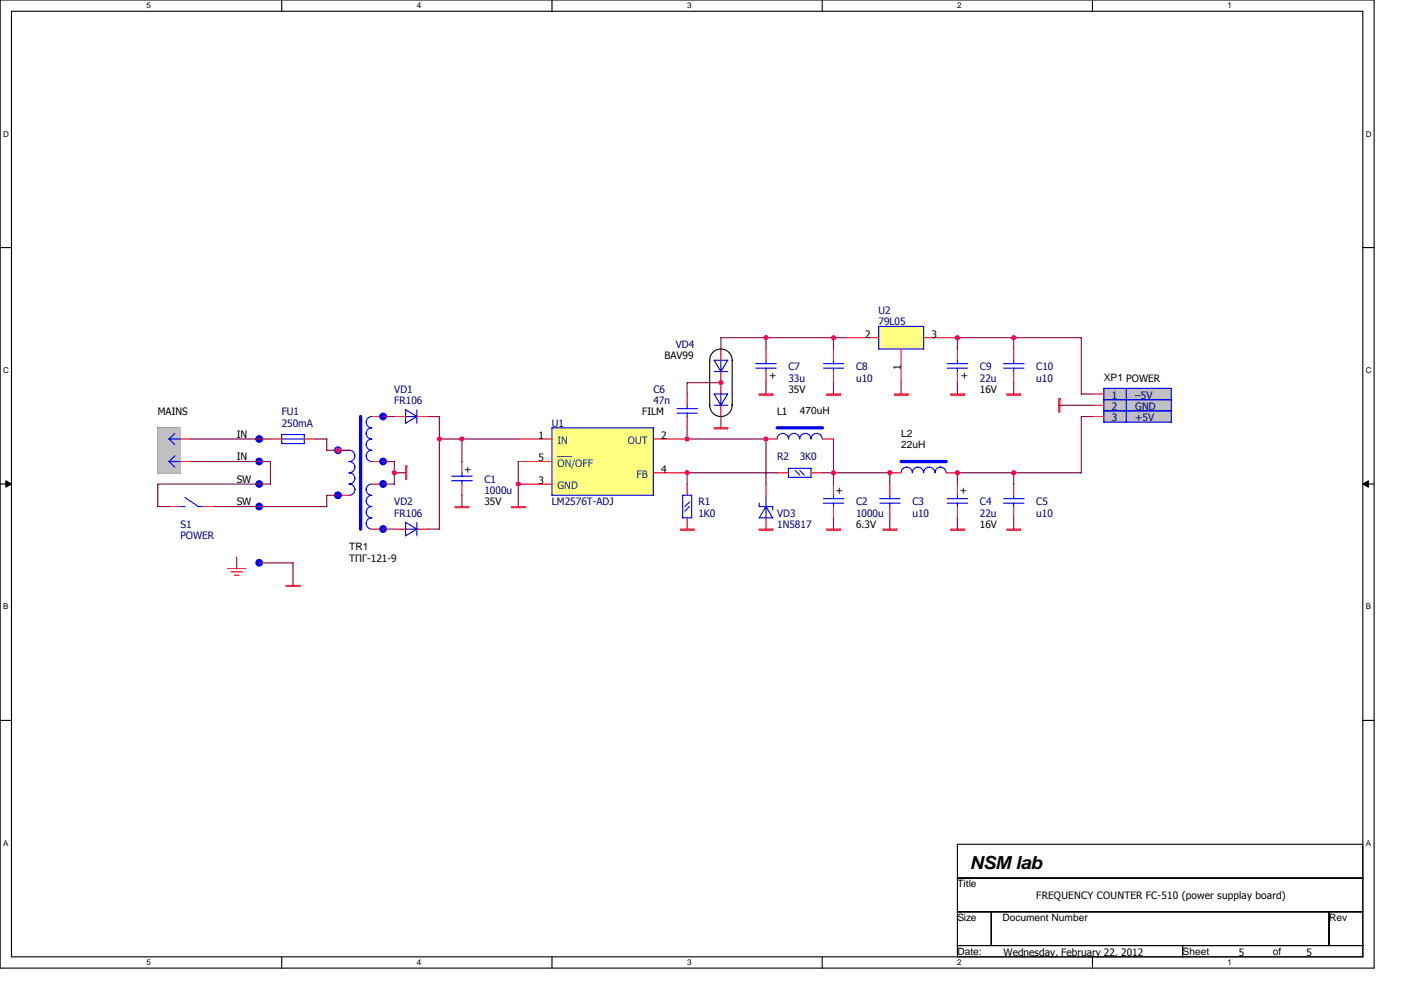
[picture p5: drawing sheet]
<svg xmlns="http://www.w3.org/2000/svg" width="297mm" height="210mm" viewBox="0 0 297 210" stroke-linecap="round" stroke-linejoin="round" font-family="sans-serif">
<path d="M0 0h291.3v205.3h-291.3zM2.4 2.4h286.5v200.5h-286.5z" fill="none" stroke="#000" stroke-width=".23"/>
<g fill="#fff">
<path d="M31.1 .3h.9v1.8h-.9z"/>
<path d="M31.1 203.2h.9v1.9h-.9z"/>
</g>
<path d="M59.7 0v2.4M59.7 202.9v2.4" fill="none" stroke="#000" stroke-width=".23"/>
<g fill="#fff">
<path d="M88.4 .3h.9v1.8h-.9z"/>
<path d="M88.4 203.2h.9v1.9h-.9z"/>
</g>
<path d="M117 0v2.4M117 202.9v2.4" fill="none" stroke="#000" stroke-width=".23"/>
<g fill="#fff">
<path d="M145.7 .3h.9v1.8h-.9z"/>
<path d="M145.7 203.2h.9v1.9h-.9z"/>
</g>
<path d="M174.3 0v2.4M174.3 202.9v2.4" fill="none" stroke="#000" stroke-width=".23"/>
<g fill="#fff">
<path d="M203 .3h.9v1.8h-.9z"/>
<path d="M203 203.2h.9v1.9h-.9z"/>
</g>
<path d="M231.6 0v2.4M231.6 202.9v2.4" fill="none" stroke="#000" stroke-width=".23"/>
<g fill="#fff">
<path d="M260.3 .3h.9v1.8h-.9z"/>
<path d="M260.3 203.2h.9v1.9h-.9z"/>
<path d="M.7 27.5h1.2v1.8h-1.2z"/>
<path d="M289.6 27.5h1.2v1.8h-1.2z"/>
<path d="M.7 77.6h1.2v1.9h-1.2z"/>
<path d="M289.6 77.6h1.2v1.9h-1.2z"/>
</g>
<path d="M0 52.5h2.4M288.9 52.5h2.4" fill="none" stroke="#000" stroke-width=".23"/>
<g fill="#fff">
<path d="M.7 127.7h1.1v1.9h-1.1z"/>
<path d="M289.6 127.7h1.1v1.9h-1.1z"/>
</g>
<path d="M0 102.7h2.4M288.9 102.7h2.4" fill="none" stroke="#000" stroke-width=".23"/>
<path d="M1.2 102l1.2 .7-1.2 .6zM288.9 102.7l1.2-.7v1.3z" fill="#000" stroke="#000" stroke-width=".21"/>
<g fill="#fff">
<path d="M.6 177.9h1.2v1.8h-1.2z"/>
<path d="M289.5 177.9h1.2v1.8h-1.2z"/>
</g>
<g fill="none" stroke="#000" stroke-width=".23">
<path d="M150.5 76.4a2.38 2.38 0 0 1 2.4-2.4 2.38 2.38 0 0 1 2.3 2.4M150.5 76.4v9.6M155.2 76.4v9.6M33.5 90.7h4.7v9.6h-4.7zM150.5 85.9a2.38 2.38 0 0 0 2.4 2.4 2.38 2.38 0 0 0 2.3-2.4M0 152.8h2.4M288.9 152.8h2.4M203 179.1h85.9v23.8h-85.9zM203 186.2h85.9M203 193.4h85.9M210.2 193.4v7.2M281.8 193.4v7.2"/>
<path d="M203 200.6h85.9M250.7 200.6v2.3"/>
</g>
<g fill="#c0c0c0" stroke="#c0c0c0" stroke-width=".23">
<path d="M234 82.4v7.1h14.3v-7.1z" fill-rule="evenodd"/>
<path d="M33.5 90.7v9.6h4.7v-9.6z" fill-rule="evenodd"/>
</g>
<g fill="#ffff80" stroke="#ffff80" stroke-width=".23">
<path d="M117 90.7v14.4h21.5v-14.4z" fill-rule="evenodd"/>
<path d="M186.3 69.2v4.8h9.5v-4.8z" fill-rule="evenodd"/>
</g>
<g fill="#f00" stroke="#f00" stroke-width=".23">
<path d="M201.6 112.2v.3h2.8v-.3z" fill-rule="evenodd"/>
<path d="M108.4 107.4v.3h2.9v-.3z" fill-rule="evenodd"/>
<path d="M213.5 112.2v.3h2.9v-.3z" fill-rule="evenodd"/>
<path d="M187.2 112.2v.3h2.9v-.3z" fill-rule="evenodd"/>
<path d="M224.5 84.5v2.9h.2v-2.9z" fill-rule="evenodd"/>
<path d="M175.3 112.2v.3h2.9v-.3z" fill-rule="evenodd"/>
<path d="M86 98.8v2.9h.2v-2.9z" fill-rule="evenodd"/>
<path d="M96.5 107.4v.3h2.9v-.3z" fill-rule="evenodd"/>
<path d="M60.7 124.2v.2h2.9v-.2z" fill-rule="evenodd"/>
<path d="M161 83.6v.2h2.8v-.2z" fill-rule="evenodd"/>
<path d="M213.5 83.6v.2h2.9v-.2z" fill-rule="evenodd"/>
<path d="M175.3 83.6v.2h2.9v-.2z" fill-rule="evenodd"/>
<path d="M189.6 83.6v.2h2.9v-.2z" fill-rule="evenodd"/>
<path d="M201.6 83.6v.2h2.8v-.2z" fill-rule="evenodd"/>
<path d="M161 112.2v.3h2.8v-.3z" fill-rule="evenodd"/>
<path d="M144.2 112.2v.3h2.9v-.3z" fill-rule="evenodd"/>
<path d="M151.4 90.7v.3h2.9v-.3z" fill-rule="evenodd"/>
</g>
<g fill="none" stroke="#f00" stroke-width=".23">
<path d="M152.8 74v2.4M152.8 78.8v4.8M162.4 74v2.4M162.4 78.8v2.4M176.7 74v2.4M176.7 78.8v2.4M179.1 71.6h7.2M191 74v7.2M195.8 71.6h7.2M203 74v2.4M203 78.8v2.4M214.9 74v2.4"/>
<path d="M214.9 78.8v2.4M38.2 97.9h2.4M38.2 93.1h2.4M57.3 93.1h2.4M64.5 93.1h2.4M71.7 95.5h2.4M78.8 88.3h2.4M78.8 97.9h2.4M83.6 88.3h2.4M88.4 88.3h2.4M97.9 97.9v2.4M109.9 97.9h7.1"/>
<path d="M109.9 93.1h7.1M138.5 93.1h7.2M145.7 83.6v2.4M145.7 88.3v2.4M152.8 86v2.3M162.4 93.1h2.4M174.3 93.1h2.4M231.6 88.3h2.4M231.6 83.6h2.4M231.6 86h2.4M35.9 107.4h2.3M43 107.4h2.4"/>
<path d="M71.7 105.1h2.4M78.8 112.2h2.4M78.8 102.7h2.4M83.6 112.2h2.4M88.4 112.2h2.4M97.9 102.7v2.4M109.9 102.7h7.1M138.5 100.3h7.2M145.7 102.7v2.4M145.7 109.8v2.4M162.4 102.7v2.4M162.4 109.8v2.4"/>
<path d="M164.8 100.3h2.4M172 100.3h2.3M176.7 102.7v2.4M176.7 107.4v2.4M188.7 100.3h2.3M188.7 102.7v2.4M188.7 107.4v2.4M200.6 100.3h2.4M203 102.7v2.4M203 107.4v2.4M214.9 102.7v2.4M214.9 107.4v2.4"/>
<path d="M48.3 120.6h3.8M49 121.3h2.4M49.7 122h1"/>
</g>
<g fill="none" stroke="#00f" stroke-width=".23">
<path d="M151.4 76.4l1.4 2.4v-2.4M151.4 76.4h2.9l-1.5 2.4M151.4 78.8h2.9M160.2 77.1h4.4M160.2 78.1h4.4M162.4 76.4v.8M162.4 78.1v.7M174.6 77.1h4.3M174.6 78.1h4.3M176.7 76.4v.8M176.7 78.1v.7M186.3 69.2h9.5v4.8h-9.5z"/>
<path d="M200.8 77.1h4.4M200.8 78.1h4.4M203 76.4v.8M203 78.1v.7M212.8 77.1h4.3M212.8 78.1h4.3M214.9 76.4v.8M214.9 78.1v.7M35.8 97.9h2.4M35.8 97.9l1.3 1.2M35.8 93.1l1.3 1.2M37.1 91.9l-1.3 1.2h2.4"/>
<path d="M37.1 96.7l-1.2 1.2M59.7 92.2h4.8M59.7 92.1v2M60 93.1h4.3M64.5 92.2v1.9h-4.8M74 95.5a1.2 1.2 0 0 1 1.2 1.2 1.2 1.2 0 0 1-1.2 1.2 1.2 1.2 0 0 1 1.2 1.2 1.2 1.2 0 0 1-1.2 1.2 1.2 1.2 0 0 1 1.2 1.2 1.2 1.2 0 0 1-1.2 1.2h.1a1.19 1.19 0 0 1 1.1 1.1v.1a1.21 1.21 0 0 1-1.2 1.2M78.8 88.3a1.2 1.2 0 0 0-1.2 1.2 1.2 1.2 0 0 0 1.2 1.2 1.17 1.17 0 0 0-1.2 1.2 1.2 1.2 0 0 0 1.2 1.2 1.2 1.2 0 0 0-1.2 1.2 1.2 1.2 0 0 0 1.2 1.2 1.2 1.2 0 0 0-1.2 1.2 1.2 1.2 0 0 0 1.2 1.2M86 86.9l2.4 1.4h-2.4M86 86.9v2.9l2.4-1.5M88.4 86.9v2.9M117 90.7h21.5v14.4h-21.5zM143.5 86.7h4.4"/>
<path d="M143.5 87.6h4.4M145.7 86v.7M145.7 87.6v.8M151.4 83.5l1.4 2.5v-2.4M151.4 83.6h2.9l-1.5 2.4M151.4 86h2.9M164.8 93.1a1.2 1.2 0 0 1 1.2-1.2 1.2 1.2 0 0 1 1.2 1.2 1.2 1.2 0 0 1 1.2-1.2 1.2 1.2 0 0 1 1.2 1.2 1.2 1.2 0 0 1 1.2-1.2 1.2 1.2 0 0 1 1.2 1.2 1.2 1.2 0 0 1 1.2-1.2 1.2 1.2 0 0 1 1.1 1.2M168.6 99.8l1 1M169.6 99.8l.9 1M172 99.3v2l-4.9-.1M172 99.3h-4.8v1.9M234 87.1h14.4"/>
<path d="M234 84.8h14.4M238.8 82.4v7.1M248.3 82.4v7.2M248.4 82.4h-14.4v7.1h14.3M38.2 107.4h1M39.2 105.5l2.8 1.9h1M78.8 102.7a1.17 1.17 0 0 0-1.2 1.1v.1a1.2 1.2 0 0 0 1.2 1.2 1.2 1.2 0 0 0-1.2 1.1 1.2 1.2 0 0 0 1.2 1.2 1.2 1.2 0 0 0-1.2 1.2 1.2 1.2 0 0 0 1.2 1.2 1.2 1.2 0 0 0-1.2 1.2 1.2 1.2 0 0 0 1.2 1.2M86 112.2h2.4M86 110.8l2.4 1.4-2.4 1.5zM88.4 110.8v2.9M95.8 101h4.3M95.8 102h4.3"/>
<path d="M97.9 100.3v.7M97.9 102v.7M144.7 109.8h1.9M144.7 105v4.8M144.7 105.1h2l-.1 4.8M146.2 107.4l-1 1M146.2 106.5l-1 1M161 109.8h2.8l-1.4-2.4-1.5 2.5M161 106.7v.7h2.8v.8M162.4 105v4.8M174.6 105.8h4.3M174.6 106.7h4.3"/>
<path d="M176.7 105.1v.7M176.7 106.7v.8M186.5 105.8h4.3M186.5 106.7h4.3M188.7 105.1v.7M188.7 106.7v.8M191 100.3a1.2 1.2 0 0 1 1.2-1.2 1.2 1.2 0 0 1 1.2 1.2 1.2 1.2 0 0 1 1.2-1.2 1.2 1.2 0 0 1 1.2 1.2 1.2 1.2 0 0 1 1.2-1.2 1.2 1.2 0 0 1 1.2 1.2 1.17 1.17 0 0 1 1.2-1.2 1.2 1.2 0 0 1 1.2 1.2M200.8 105.8h4.4M200.8 106.7h4.4M203 105.1v.7M203 106.7v.8M212.8 105.8h4.3"/>
<path d="M212.8 106.7h4.3M214.9 105.1v.7M214.9 106.7v.8"/>
</g>
<g fill="#00f" stroke="#00f" stroke-width=".23">
<circle cx="54.9" cy="107.4" r=".7"/>
<circle cx="54.9" cy="102.7" r=".7"/>
<circle cx="54.9" cy="97.9" r=".7"/>
<circle cx="54.9" cy="93.1" r=".7"/>
<circle cx="71.7" cy="95.5" r=".71"/>
<circle cx="71.7" cy="105.1" r=".71"/>
<circle cx="81.2" cy="88.3" r=".7"/>
<circle cx="81.2" cy="97.9" r=".7"/>
<circle cx="81.2" cy="102.7" r=".7"/>
<circle cx="81.2" cy="112.2" r=".7"/>
<circle cx="54.9" cy="119.4" r=".7"/>
</g>
<path d="M118.2 96.8h3" fill="none" stroke="#004080" stroke-width=".21"/>
<path d="M76.5 88.3v23.9M164.8 90.7h9.6M191 97.9h9.6" fill="none" stroke="#00f" stroke-width=".7"/>
<g fill="none" stroke="#800040" stroke-width=".23">
<path d="M162.4 71.6v2.4M176.7 71.6v2.4M179.1 71.6h-26.3v2.4M214.9 71.6v2.4M229.3 71.6v12h2.4M229.3 71.6h-26.3v2.4M40.6 97.9h16.8l-.1 4.8M40.6 93.1h16.8M66.9 93.1h2.4v2.4h4.8M81.2 97.9h2.4M81.2 88.3h2.4M83.6 97.9v4.8"/>
<path d="M90.8 88.3h2.4M93.2 93.1h16.7M93.2 88.3v23.9M97.9 93.1v4.8M109.9 97.9v9.6M145.7 90.7v2.4h16.7v9.6M152.8 88.3v2.5M152.9 81.2h-7.2v2.4M162.4 81.2v2.4M176.7 81.2v2.4M176.7 93.1v9.6M191 81.2v2.4"/>
<path d="M203 81.2v2.4M214.9 81.2v2.4M224.5 86h7.2M231.7 88.3h-2.4v12M50.2 118.2v2.4M55 119.4h7.1v4.8M57.4 102.7h-23.9v4.7h2.4M71.7 105.1h-2.4v2.3h-23.9M81.2 102.7h2.4M81.2 112.2h2.4M83.6 100.3h2.4M90.8 112.2h2.4"/>
<path d="M97.9 105.1v2.4M164.8 100.3h-19.1v2.4M174.3 100.3h14.4M176.7 109.8v2.4M188.7 100.3v2.4M188.7 109.8v2.4M203 109.8v2.4M214.9 100.3v2.4M214.9 109.8v2.4M229.3 100.3h-26.3v2.4"/>
</g>
<g fill="#f0f" stroke="#f0f" stroke-width=".23">
<circle cx="188.7" cy="100.3" r=".47"/>
<circle cx="83.6" cy="100.3" r=".47"/>
<circle cx="71.7" cy="95.5" r=".47"/>
<circle cx="176.7" cy="100.3" r=".47"/>
<circle cx="152.8" cy="81.2" r=".47"/>
<circle cx="203" cy="100.3" r=".47"/>
<circle cx="214.9" cy="100.3" r=".47"/>
<circle cx="203" cy="71.6" r=".47"/>
<circle cx="214.9" cy="71.6" r=".47"/>
<circle cx="162.4" cy="71.6" r=".47"/>
<circle cx="176.7" cy="71.6" r=".47"/>
<circle cx="93.1" cy="93.1" r=".47"/>
<circle cx="97.9" cy="93.1" r=".47"/>
<circle cx="109.9" cy="102.7" r=".47"/>
<circle cx="162.4" cy="93.1" r=".47"/>
<circle cx="145.7" cy="100.3" r=".47"/>
<circle cx="145.7" cy="93.1" r=".47"/>
</g>
<text font-size="3.8" x="205.6" y="184.3">NSM lab</text>
<g font-size="2.2">
<text x="183.4" y="71.6">2</text>
<text x="197.5" y="71.6">3</text>
<text x="140.9" y="76.2">BAV99</text>
<text x="163.1" y="80.5">+</text>
<text x="167.2" y="83.3">35V</text>
<text x="191" y="78.4" transform="rotate(-90 191 78.4)">1</text>
<text x="203.7" y="80.5">+</text>
<text x="207.8" y="83.3">16V</text>
<text x="234" y="80.8">XP1 POWER</text>
<text x="33.5" y="88.1">MAINS</text>
<text x="136.1" y="88.1">FILM</text>
<text x="164.8" y="88.1">L1</text>
<text x="169.6" y="87.9">470uH</text>
<text x="50.2" y="92.9">IN</text>
<text x="114.2" y="93.1">1</text>
<text x="140.2" y="93.1">2</text>
<text x="191" y="92.7">L2</text>
<text x="191" y="95.1">22uH</text>
<text x="50.2" y="97.7">IN</text>
<text x="98.4" y="100.3">+</text>
<text x="114.2" y="97.9">5</text>
<text x="140.2" y="100.3">4</text>
<text x="50.2" y="107.2">SW</text>
<text x="50.2" y="102.4">SW</text>
<text x="102.7" y="107.2">35V</text>
<text x="114.2" y="102.7">3</text>
<text x="177.2" y="104.8">+</text>
<text x="203.5" y="104.8">+</text>
<text x="181.5" y="112">6.3V</text>
<text x="207.8" y="112">16V</text>
<text x="74.1" y="116.6">TR1</text>
<text x="74.1" y="119.1">ТПГ-121-9</text>
<text x="203" y="188.2">Title</text>
<text x="219.7" y="190.8">FREQUENCY COUNTER FC-510 (power supplay board)</text>
<text x="203" y="195.3">Size</text>
<text x="212.5" y="195.3">Document Number</text>
<text x="281.8" y="195.3">Rev</text>
<text x="203" y="202.5">Date:</text>
<text x="212.8" y="202.7">Wednesday, February 22, 2012</text>
<text x="250.7" y="202.5">Sheet</text>
<text x="262.7" y="202.7">5</text>
<text x="269.9" y="202.5">of</text>
<text x="277" y="202.7">5</text>
</g>
<g font-size="2.2" fill="#000080">
<text x="186.3" y="66.6">U2</text>
<text x="186.3" y="69">79L05</text>
<text x="143.3" y="73.8">VD4</text>
<text x="83.6" y="83.3">VD1</text>
<text x="138.5" y="83.3">C6</text>
<text x="167.2" y="78.6">C7</text>
<text x="167.2" y="81">33u</text>
<text x="181.5" y="78.6">C8</text>
<text x="181.5" y="81">u10</text>
<text x="207.8" y="78.6">C9</text>
<text x="207.8" y="81">22u</text>
<text x="219.7" y="78.6">C10</text>
<text x="219.7" y="81">u10</text>
<text x="59.7" y="88.1">FU1</text>
<text x="83.6" y="85.7">FR106</text>
<text x="138.5" y="85.7">47n</text>
<text x="235.7" y="89.3">3</text>
<text x="235.7" y="84.5">1</text>
<text x="235.7" y="86.9">2</text>
<text x="240.7" y="89.3">+5V</text>
<text x="240.7" y="84.5">–5V</text>
<text x="240.7" y="86.9">GND</text>
<text x="59.7" y="90.5">250mA</text>
<text x="117" y="90.5">U1</text>
<text x="164.8" y="97.7">R2</text>
<text x="169.6" y="97.7">3K0</text>
<text x="83.6" y="107.2">VD2</text>
<text x="102.7" y="102.4">C1</text>
<text x="102.7" y="104.8">1000u</text>
<text x="117" y="107.2">LM2576T-ADJ</text>
<text x="148.1" y="107.2">R1</text>
<text x="181.5" y="107.2">C2</text>
<text x="193.4" y="107.2">C3</text>
<text x="207.8" y="107.2">C4</text>
<text x="219.7" y="107.2">C5</text>
<text x="38.2" y="112">S1</text>
<text x="83.6" y="109.6">FR106</text>
<text x="148.1" y="109.6">1K0</text>
<text x="164.8" y="109.6">VD3</text>
<text x="164.8" y="112">1N5817</text>
<text x="181.5" y="109.6">1000u</text>
<text x="193.4" y="109.6">u10</text>
<text x="207.8" y="109.6">22u</text>
<text x="219.7" y="109.6">u10</text>
<text x="38.2" y="114.4">POWER</text>
</g>
<g font-size="2.2" fill="#004080">
<text x="118.2" y="94.2">IN</text>
<text x="133.1" y="94.2">OUT</text>
<text x="118.2" y="99">ON/OFF</text>
<text x="135" y="101.4">FB</text>
<text x="118.2" y="103.8">GND</text>
</g>
<g font-size="1.7">
<text x="31.1" y="1.8">5</text>
<text x="88.4" y="1.8">4</text>
<text x="145.7" y="1.8">3</text>
<text x="203" y="1.8">2</text>
<text x="260.3" y="1.8">1</text>
<text x=".7" y="29">D</text>
<text x="289.6" y="29">D</text>
<text x=".7" y="79.1">C</text>
<text x="289.6" y="79.1">C</text>
<text x=".7" y="129.2">B</text>
<text x="289.6" y="129.2">B</text>
<text x=".7" y="179.4">A</text>
<text x="289.6" y="179.4">A</text>
<text x="31.1" y="204.7">5</text>
<text x="88.4" y="204.7">4</text>
<text x="145.7" y="204.7">3</text>
<text x="203" y="204.7">2</text>
<text x="260.3" y="204.7">1</text>
</g>
</svg>
